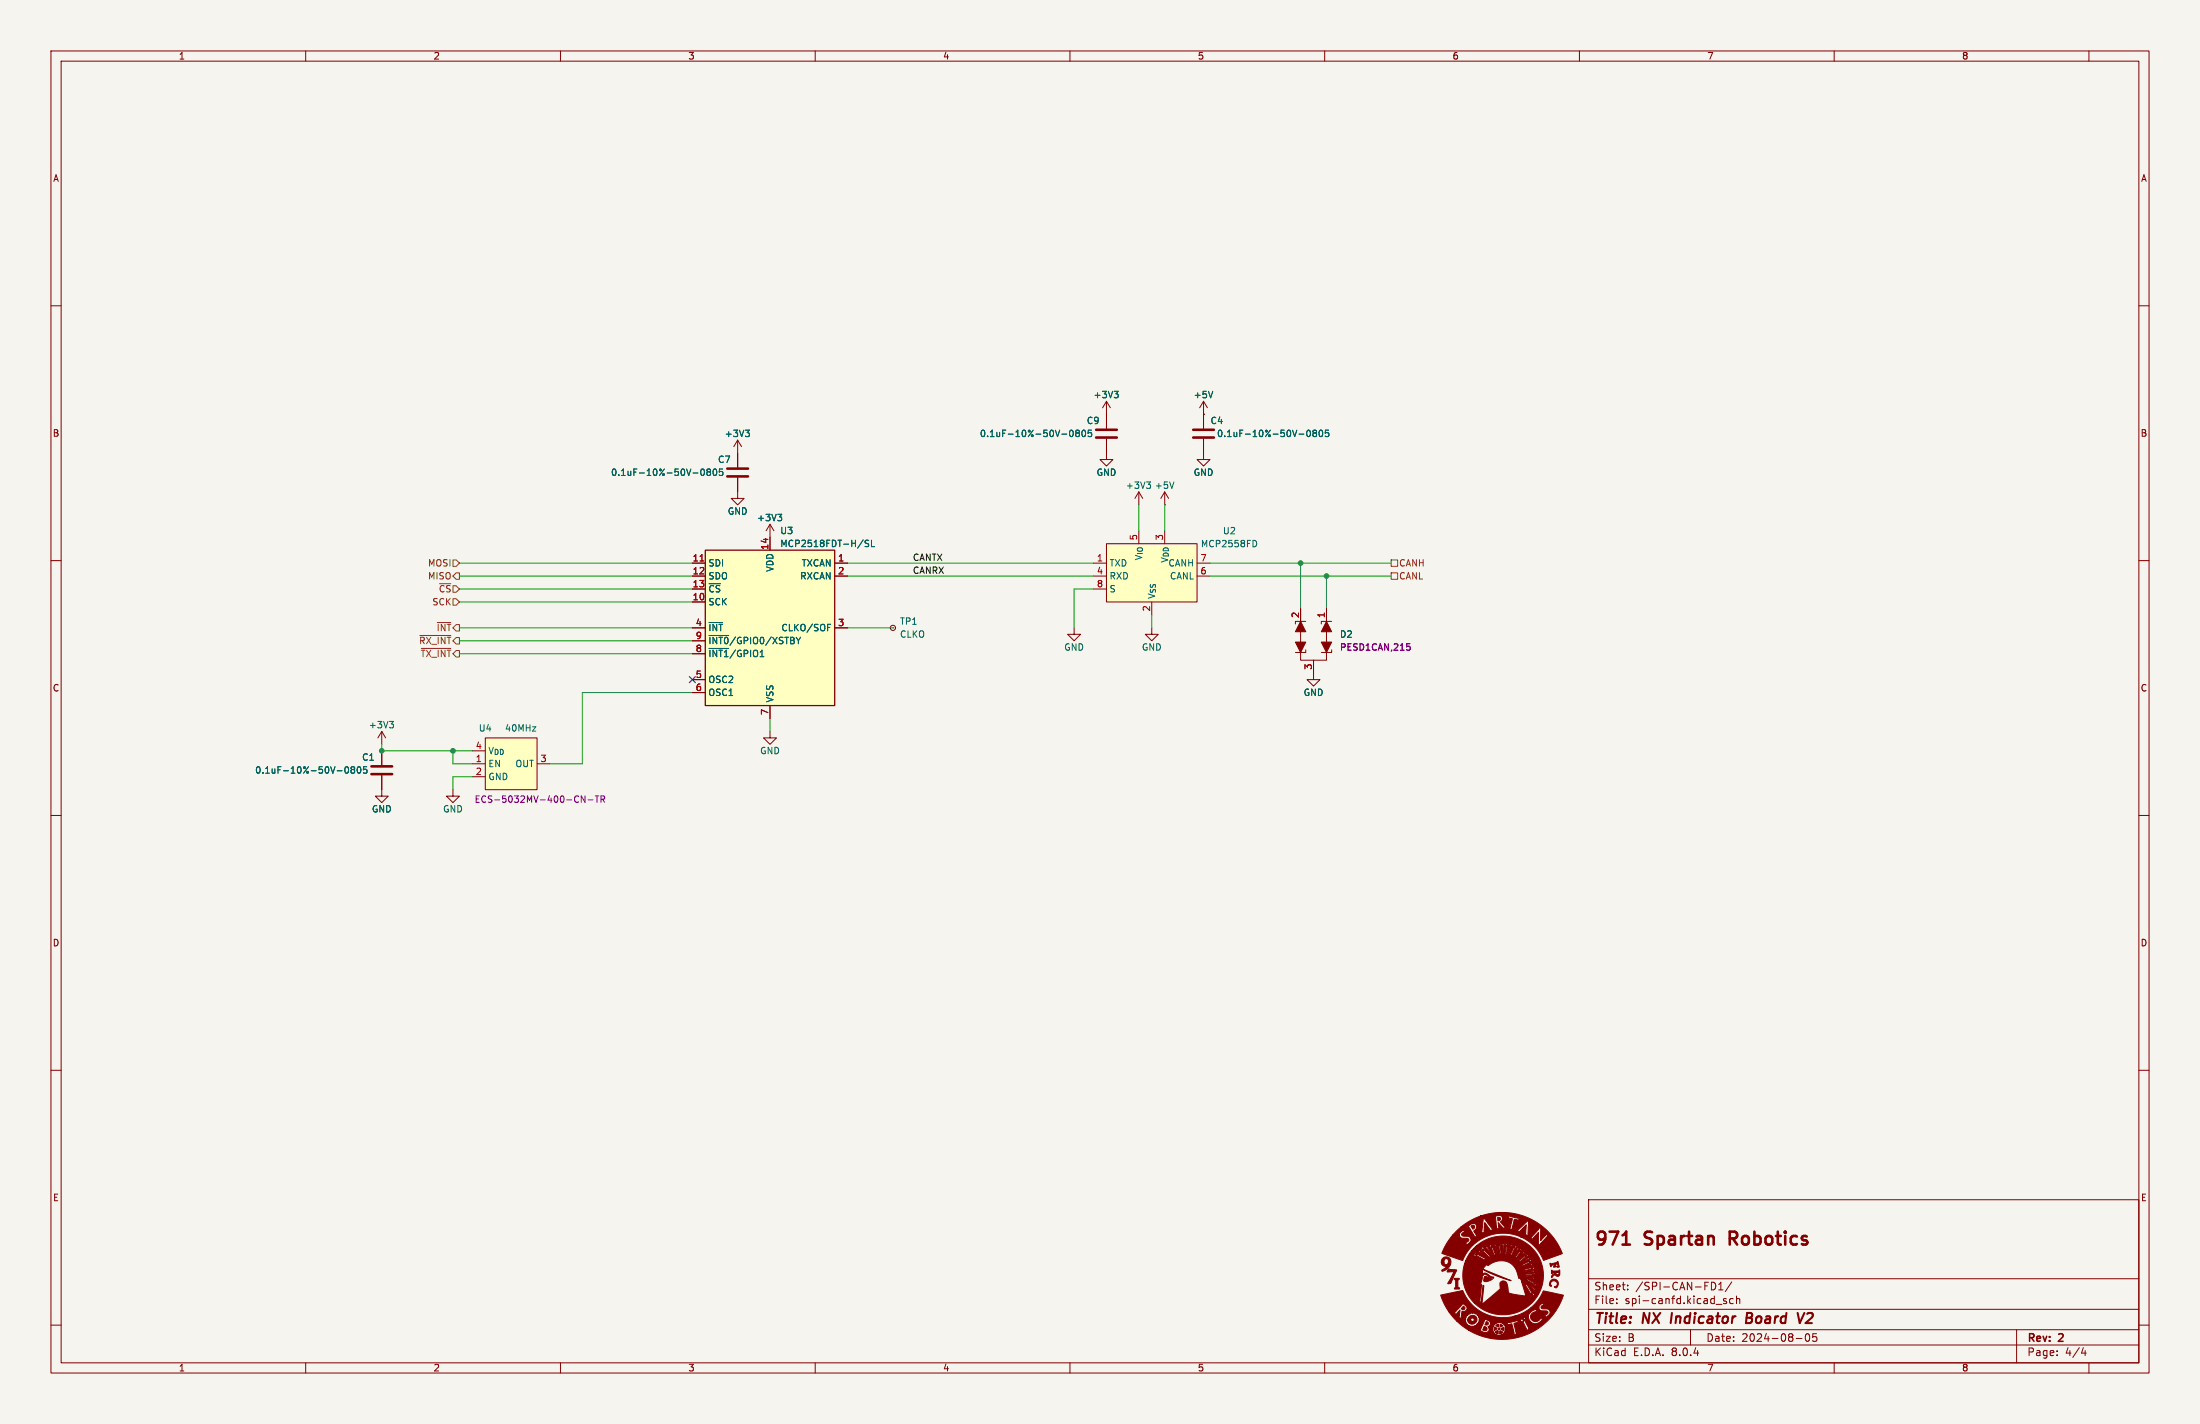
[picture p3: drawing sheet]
<svg xmlns="http://www.w3.org/2000/svg" width="432mm" height="279mm" viewBox="0 0 432 279" stroke-linecap="round" stroke-linejoin="round" font-family="sans-serif">
<path d="M0 0h431.8v279.4h-431.8z" fill="#f5f4ef" stroke="#f5f4ef" stroke-width=".2"/>
<g fill="none" stroke="#840000" stroke-width=".2">
<path d="M10 10h411.8v259.4h-411.8zM12 12h407.8v255.4h-407.8zM60 10v2M110 10v2M160 10v2M210 10v2M260 10v2M310 10v2M360 10v2M410 10v2M10 60h2M419.8 60h2"/>
<path d="M144.8 86.4l-.8 1.2M144.8 86.4v2.5M144.8 86.4l.7 1.2M10 110h2M151.1 102.9l-.7 1.2M151.1 102.9v2.5M151.1 102.9l.8 1.2M419.8 110h2M10 160h2M74.9 154.9v1.3h1.3l-1.3 1.3-1.2-1.3h1.2M151.1 143.5v1.3h1.3l-1.3 1.3-1.2-1.3h1.2M419.8 160h2"/>
<path d="M10 210h2M419.8 210h2M311.8 235.4h108v32h-108zM10 260h2M311.8 256.9h108M311.8 250.9h108M317.3 255.6v.2M317.3 254.9v.1M319.5 252.9v.2M319.5 252.2v.1M335.9 251.6a.76 .76 0 0 1 .9 .7 .76 .76 0 0 1-.9 .8M336.8 255.9h1.2"/>
<path d="M337.3 253.1h.9M337.3 252l.5-.4v1.5M338.8 254.9l-.3-.1-.2 .2v.2l.5 .2v.3h-.5M339.9 251.5l-1.3 1.9M340.2 254.9l-.4-.1-.3 .3 .1 .6h.6M340.8 254.9l.2-.1 .4 .1 .1 .9M340.8 254.3v1.5M419.8 260h2M60 267.4v2M110 267.4v2M160 267.4v2M210 267.4v2"/>
<path d="M260 267.4v2M310 267.4v2M311.8 263.9h108M311.8 260.9h108M331.8 260.9v3M352.5 262.6h1.2M354.5 261.8l.2-.1a.8 .8 0 0 1 .5 .7 .8 .8 0 0 1-.5 .8 1 1 0 0 1-.2-1.4zM356.5 261.7h-.7v.7l.2-.1h.5l.1 .2-.1 .5-.2 .2-.5-.2M360 267.4v2M395.8 260.9v6.5M403.8 265.8v.2M403.8 265.1v.1"/>
<path d="M408.9 264.4l-.4 1.1h1M409.3 265v1M410 267.4v2"/>
</g>
<path d="M328.2 257.6l-.3 2M342.8 258.6h.7M343.5 258.6l.2 .1M343.6 257.6h-.7l-.2 2 .9-.1M343.7 258.5l-.2 .1M354.2 257.6l-1 2M355 257.6l-.3 .2M355.7 258.5l-1.3 1.1h1.2" fill="none" stroke="#840000" stroke-width=".4"/>
<path d="M318.5 244.2h1.4M339.5 243h1M340.5 241.7h-1v2.5" fill="none" stroke="#840000" stroke-width=".51"/>
<g fill="#840000" stroke="#840000" stroke-width=".2">
<path d="M282.8 254.1l4.3-.9a8.5 8.5 0 0 0 10 5.1h2.9l.1 .6 .4 .7h.3a1.43 1.43 0 0 0 1.9-.8l-.2-.3-.4 .5a.98 .98 0 0 1-1.6-.3 .98 .98 0 0 1 1-1.3l.1 .1 .2-.1-.1-.1a.43 .43 0 0 0-.4-.4 .43 .43 0 0 0-.4 .3l-.8 .6-.1 .5h-2.9h.1a8.5 8.5 0 0 0 3.3-1.8h1.5l.3 .6 .9 .1a.42 .42 0 0 1 .6 .2 .42 .42 0 0 1-.5 .5l-.2 .1 .4 .5 .2-.3a.73 .73 0 0 0 .4-1.1l-.4-.3h-1.1a.39 .39 0 0 1 0-.5 .39 .39 0 0 1 .5-.2l-.4-.5-.5 .5-.2 .4h-1.5a13.2 13.2 0 0 0 2.5-3.2l3.8 .8a12.7 12.7 0 0 1-18.6 6.9h2.1l1.4 .5 .3-.1 .3-.7h.6l.1 .1-.1 .1 .2 .3-.1 .1h.1l.1 .3h.1v.2l.1-.1 .1 .2 .1-.1v.2l.1-.1 .3 .2 .1-.1 .3 .1 .1-.1h.1v-.1l.2 .1v-.2l.1 .1v-.2l.2 .1v-.2h.2l-.1-.1 .3-.2-.1-.1 .1-.1v-.3l.1-.1-.1-.1h.1l-.2-.2 .1-.2-.1-.1-.1-.3-.2 .1 .1-.2h-.3l-.1-.2-.1 .1-.1-.2h1.2l.2 .6 .7-.3 .4 1.6a.22 .22 0 0 1 .1 .3 .22 .22 0 0 1-.2 .1l.2 .2 .6-.2 .1-.2a.4 .4 0 0 1-.5-.5l-.1-.7a.41 .41 0 0 1-.1-.6 .41 .41 0 0 1 .6-.1h.2l-.1-.5h.5l.5 .3 .7 1.3a.21 .21 0 0 0 .2 .3 .21 .21 0 0 0 .2-.3l-.3-.8a1.17 1.17 0 0 1-.2-1.3h-.1a.22 .22 0 0 0-.3-.2 .22 .22 0 0 0-.1 .4l-.3 .1v-.4l-.3 .6-.6-.1-.1 .1-1.6 .4h-2.3v.1l-.1-.1v.2l-.4 .1-.1 .3-.1-.1-.2 .7h-.6v-.2l-.3-.2a.69 .69 0 0 0 .5-.8 .69 .69 0 0 0-.7-.6l-.5-.1 .1 .3-.2 .5-.6 1.3-.2-.1-.1 .2h-2.1l-2.2-1.8 1.7 .1 .1 .3-.2 .2h.4v.4l.2-.1 .4 .1v.2l.4-.2 .2 .2 .1-.2 .2-.1 .3 .1a.36 .36 0 0 1 .4-.5l-.1-.2 .4-.3a.28 .28 0 0 1-.2-.2 .28 .28 0 0 1 .2-.3 .28 .28 0 0 1-.3-.2 .28 .28 0 0 1 .2-.3 .31 .31 0 0 1-.4-.1 .31 .31 0 0 1-.1-.4h-.1a.28 .28 0 0 1-.3 .1 .28 .28 0 0 1-.1-.3 .35 .35 0 0 1-.4 .2 .35 .35 0 0 1-.3-.2 .3 .3 0 0 1-.2 .3 .3 .3 0 0 1-.3-.1v.2l-.2 .2h-.3a.31 .31 0 0 1 .1 .4 .31 .31 0 0 1-.4 .1 .3 .3 0 0 1 .3 .3 .3 .3 0 0 1-.3 .3h-1.4l-1.6-1.8h.9l.6 .6v-.3l.7-.7-.2 1.2a.47 .47 0 0 0 .4 .6h.1l-.1-.3 .1-.8a.3 .3 0 0 1 0-.4 .3 .3 0 0 1 .5 0h.1a.71 .71 0 0 0 .4-.8 .71 .71 0 0 0-.5-.6l-.4-.2v.2l-1.4 1.6-1.2-.1a11.3 11.3 0 0 1-1.6-3.3z"/>
<path d="M289.3 244.9l.4-.3h1.8l1.3 1.8 .2-.1 3.6 .1 .8-1.5a.41 .41 0 0 0 .3-.3 .41 .41 0 0 0-.1-.4l-.1 .3h-.2v-.3l-.3 .3v.5l-.6 1.3h-3.4l-1.1-2h.4l.4 .5 .6 1.5h2.8l.8-2-.1-.3a.16 .16 0 0 1 0 .2 .16 .16 0 0 1-.2 0 .16 .16 0 0 1 0-.2l-.7 2.2h-2.4l-.5-1.3 .1-.6-.3-.3h.4l.2 .4 .5 1.8 .2-.1-.4-1.9h.3l.2 .5 .2 1.4 1.2 .1 .3-1.5 .2-.4-.1-.5-.1 .3-.2-.1 .1-.3a.53 .53 0 0 0-.2 .9l-.2 1.5h-.8l-.2-1.6 .2-.5a.77 .77 0 0 1 .3 1v.8a.16 .16 0 0 0 0 .3 .16 .16 0 0 0 .2 0 .16 .16 0 0 0 0-.3l.1-2a.17 .17 0 0 1-.2 .2 .17 .17 0 0 1-.1-.3l-.1 .3h-.2l-.3-.4 .1 .3-.2 .1-.2-.2v.4h-.3l-.2-.4v.3l-.2-.2-.5 .1-.1 .3h-.1l-.1-.3-.2 .3h-.5a.18 .18 0 0 1 0 .3 .18 .18 0 0 1-.2 0 .18 .18 0 0 1-.1-.2v.2h-1.8a7.8 7.8 0 0 1 10.7-.1 7.8 7.8 0 0 1 .7 10.7 8.1 8.1 0 0 1-11.7 .4l1 .1 .3-.3 .4-3.2 .1 .1-.3 3.6 3.2-2.7a.76 .76 0 0 0 .3-1.1 .74 .74 0 0 1 .7-.8 .74 .74 0 0 1 .8 .8v.2a1.8 1.8 0 0 0 .3 1.4l3.3 .6-.7-2.3h.5l1 1.7 .1 .6 .4 .3v-.4h.2l.1 .3a.55 .55 0 0 0 .1-.6 .55 .55 0 0 0-.6-.3l-1-1.7-.8 .1-.1-.5h.6l.4 .2 1.5 1.6h.2l-.2-.2 .1-.1 .2 .1v-.2l-.6-.3-1.3-1.3h-.2l.2 .1-.1 .2-.8-.1-.2-.5h.9l.6 .4a2.36 2.36 0 0 1 1.3 .9l.4-.1-.3-.1 .1-.2 .3 .1-.3-.4h-.5l-1.5-.8-.1 .2h-.9v-.2h-.4l-.1-.2a3.5 3.5 0 0 0-2.2-3 3.5 3.5 0 0 0-3.7 .7l-.4-.2-.7 .9 5.6 2.3-3.2-1.1-2.4-1.2v1a1.03 1.03 0 0 1 1.5 .4l.7 .2v.2l-.6-.1-1.1-.7-.5 .2-.1 .7-.3 1.1 .2 .1-.4 3.5h-1a7.6 7.6 0 0 1-2-7.6l4.6 .1a4 4 0 0 1 5.2 .1 4.8 4.8 0 0 1 1.1 2.4l-.1-.6h.4l.1 .4 .1-.1a.35 .35 0 0 0-.1-.4 .35 .35 0 0 0-.5 0 .43 .43 0 0 1 0-.7h.2l.1 .3h.1a.36 .36 0 0 0-.1-.5 .36 .36 0 0 0-.5 .2l-.2-.3a.25 .25 0 0 1 0-.5 .25 .25 0 0 1 .3 .3h.2l-.2-.5-.6 .2-.1-.1a.31 .31 0 0 1-.3-.3 .31 .31 0 0 1 .3-.3l.2 .2h.2l-.4-.4-.4 .4-.2-.2a.34 .34 0 0 1-.4-.2 .34 .34 0 0 1 .1-.4l.5 .2a.42 .42 0 0 0-.6-.4 .36 .36 0 0 1-.1 .4 .36 .36 0 0 1-.5 0 .3 .3 0 0 1-.3-.2 .3 .3 0 0 1 0-.3h.5l-.7-.2v.5h-.9a.18 .18 0 0 1-.1-.3 .18 .18 0 0 1 .3-.1h.2l-.3-.1a.28 .28 0 0 0-.4 .1 .28 .28 0 0 0 .1 .4l-1 .2-.1-.3 .5-.2h-.3a.25 .25 0 0 0-.3 .2 .25 .25 0 0 0 .1 .3l-.5 .3a.28 .28 0 0 1-.2 .1 .28 .28 0 0 1-.3-.2l.4-.3-.3 .1a.28 .28 0 0 0-.2 .3 .28 .28 0 0 0 .2 .2l-.2 .2h-4.6l.3-.6h3.8a.37 .37 0 0 0 .5 .4l-.3-.4 .5-.3a.23 .23 0 0 1 .4-.1 .23 .23 0 0 1 0 .3l-.3 .2 .3-.1a.3 .3 0 0 0 .3-.2 .3 .3 0 0 0-.2-.3l.6-.2a.29 .29 0 0 1 .4-.1 .29 .29 0 0 1 .1 .3l-.5 .2 .4-.1a.3 .3 0 0 0 .3-.1 .3 .3 0 0 0-.1-.4h1.1v.4h-.5h.7v-.5l1 .3a.3 .3 0 0 1-.1 .3 .3 .3 0 0 1-.4 0h-.1l.6 .2 .2-.5 .5 .2a.29 .29 0 0 1 .3 .3 .29 .29 0 0 1-.2 .3l-.4-.1a.41 .41 0 0 0 .4 .3 .41 .41 0 0 0 .4-.4l.6 .6-.4 .2-.3-.1a.37 .37 0 0 0 .3 .3 .37 .37 0 0 0 .4-.2h.1l.4 .7-.4 .1-.2-.3h-.1l.2 .4a.38 .38 0 0 1 .4-.1 .38 .38 0 0 1 .3 .3v.2a.22 .22 0 0 1 0 .3 .22 .22 0 0 1-.3-.1l-.2-.2a.35 .35 0 0 0 .1 .4 .35 .35 0 0 0 .5-.1l.2 .8h-.5v-.4v.5l.8-.1v.1l1.9 .5 .3-.1a.17 .17 0 0 1-.3-.1 .17 .17 0 0 1 .2-.2l-2.3-.2-.1-.5h.3v.2h1.3l.5 .2 .3-.1-.2-.2 .1-.1 .2 .1-.3-.3-.5 .2h-1.7l-.1-.4h.3l.1 .2 2.1-.2-.2-.2 .3-.1-.3-.2-.5 .2-1.8 .3-.1-.5h.3v.2l1.6-.3a.43 .43 0 0 0 .4 .1 .43 .43 0 0 0 .3-.4 .18 .18 0 0 1-.2 .1 .18 .18 0 0 1-.2-.1l.3-.2-.5-.1-.4 .3-1.1 .3a.48 .48 0 0 1-.7-.3h.3l.1 .2 1.5-.6a.4 .4 0 0 0 .6-.3l-.2 .1-.1-.1 .1-.2h-.1l-1.9 .9h-.3l-.3-.5h.3l.2 .2 1.2-.6h.6l.3-.3h-.4v-.2h.3a.54 .54 0 0 0-.8 .3l-1.4 .6h-.3l-.2-.4h.3l.1 .2 1.8-1.1a.16 .16 0 0 1-.2-.1 .16 .16 0 0 1 .2-.2h-.3l-1.6 1.2h-.3l-.4-.4h.4l.1 .2 1.3-1a.44 .44 0 0 0 .4-.1 .44 .44 0 0 0 .1-.5l-.2 .3-.1-.1 .1-.3-.4 .2-.2 .4-1.1 .9h-.4l-.4-.3 .6 .1 1.5-1.4v-.3l-.2 .2v-.3l-.1 .1-1.4 1.6h-.4l-.5-.3h.5l.2 .1 .8-1.1 .5-.2 .1-.4-.3 .1-.1-.1 .2-.2a.52 .52 0 0 0-.5 .6l-.9 1.2h-.5l-.7-.3 1 .1 1.1-1.8a.16 .16 0 0 1-.3 0 .16 .16 0 0 1 .2-.2l-.3 .1-.1 .5-.8 1.3h-.8a5.8 5.8 0 0 0-4.6 .9h-3.8l.7-1.4h.7l.3 .4a1.47 1.47 0 0 1 1.3 .5l.6 .3 .4-.2-.4-.2a2.27 2.27 0 0 1-1.4-1l-.6-.1 .2 .3-.2 .1-.2-.2-.7 .1 .4-.6h1.1l1.9 1.5 .2-.1-1.7-1.6h-.3l.2 .1v.2l-1.4-.1 .4-.4h1.3l.2 .4 .5 .2 1.1 1.1 .3-.2-1.2-1.2a.55 .55 0 0 0-.2-.5 .55 .55 0 0 0-.6-.1 .22 .22 0 0 1 .3 .1 .22 .22 0 0 1-.1 .3l-.3-.2z"/>
<path d="M285.4 250.8h.1a.79 .79 0 0 1 .9 .2 .61 .61 0 0 0-.3 .8v.2a.51 .51 0 0 0 .4 .8l-.1 .1h-.7a.2 .2 0 0 1-.2-.1 .2 .2 0 0 1 .2-.3v-.8a.45 .45 0 0 0-.3-.7z"/>
<path d="M304.4 251.3a.87 .87 0 0 1 1.3 .1 .87 .87 0 0 1-.4 1.3l-.2-.2a.66 .66 0 0 0 .5-.9 .66 .66 0 0 0-1-.2 .66 .66 0 0 0-.1 1l-.4-.3z"/>
<path d="M284.3 249l1.2 .1a.25 .25 0 0 1 .4 .1 .25 .25 0 0 1-.1 .3l-.8 1.7a.65 .65 0 0 1-.8 .7l1.2-2.4-1 .1a.25 .25 0 0 1-.4-.1 .25 .25 0 0 1 .2-.4z"/>
<path d="M304.5 249.3l1.2 .1 .4-.2a.93 .93 0 0 1-.4 1.2h-.2a.36 .36 0 0 0-.3-.3 .36 .36 0 0 0-.3 .2l-.3 .4a.77 .77 0 0 1 .6-1h-.4l-.2 .2-.1-.2h.9a.32 .32 0 0 0 .2 .4 .32 .32 0 0 0 .3-.4h-1.4z"/>
<path d="M283.1 246.9a1.01 1.01 0 0 1 1.4 0 1.01 1.01 0 0 1 .1 1.4 1.54 1.54 0 0 1-1.6 1.1v-.2l1-.7a.86 .86 0 0 1-1.1-.8h.5a.46 .46 0 0 0 .6 .4 .46 .46 0 0 0 .3-.6 .45 .45 0 0 0-.5-.5 .45 .45 0 0 0-.4 .6v.1h-.5z"/>
<path d="M304.2 247.9h.5a1.07 1.07 0 0 0 1-.4l.3 .8a.23 .23 0 0 1 0 .3 .23 .23 0 0 1-.3 0v-.1a.31 .31 0 0 0 0-.5 .31 .31 0 0 0-.5 .1l.3 .4-.5 .1-.1-.1a.19 .19 0 0 0 .1-.3 .19 .19 0 0 0-.3 0l-.3 .3z"/>
<path d="M285.8 241.6l.9-.8h1.2a.81 .81 0 0 1 .8 .7l.4 .6a.52 .52 0 0 1 .1 .7l.9-.4-.1-.1-.2 .1-.4-.6h1.3v.1l.8-.2-.2-.1v-.8h.2a.16 .16 0 0 0 .2 .1 .16 .16 0 0 0 .1-.3 .16 .16 0 0 0-.3 0v.2h-.2l.1-.9 .7 .9a.39 .39 0 0 1 .2 .7h5.4l.8 .2a.52 .52 0 0 1 .3-.7h.3v.2a.16 .16 0 0 0 .2 0 .16 .16 0 0 0 0-.2 .16 .16 0 0 0-.2 0h-.3l.8-.7-.1 1.7-.3 .1 .8 .4-.1-.4 .1-1.7a.7 .7 0 0 0-.2-.9l-2.1 2h-5.4l.6-.2h4h-4l.2-.1v-.1h-.3l-1.4-1.9a.21 .21 0 0 0-.3-.2 .21 .21 0 0 0 0 .4l-.3 2.3-1.4 .1a.22 .22 0 0 1-.1-.3 .22 .22 0 0 1 .2-.2l.3-.3v-.4a.71 .71 0 0 0-.6-.6 .71 .71 0 0 0-.7 .4l-.6 .4h-1.2l.4-.3a12.6 12.6 0 0 1 3.5-1.9h2.7v.2h.2l.2 2.1-.2 .2 .9-.1-.2-.1-.2-1 .8 .8a.37 .37 0 0 0 .6 .2l.2-.1-.3-.1-.8-.9 .4-.5v-.3l1.8 .1a.93 .93 0 0 1-.1 1l-.1 .5a.24 .24 0 0 1-.1 .3 .24 .24 0 0 1-.3 0l.3 .2a.45 .45 0 0 0 .6 0 .27 .27 0 0 1-.2-.2 .27 .27 0 0 1 .1-.3l.3-1.4 .7 .2-.1 .1a.39 .39 0 0 0 .4-.5h-.2l-1.6-.3a.16 .16 0 0 0-.2-.2 .16 .16 0 0 0-.1 .2l-.1 .3h-1.1a.9 .9 0 0 0-1.3-.4h-3a12.7 12.7 0 0 1 16 7.4l-3.7 1.3a8.4 8.4 0 0 0-4.5-4.6h1.9l.7 .5-.1-.2 1.1-1.2-.1 2.5h.2l1.4-1.5a.2 .2 0 0 1 .2-.2 .2 .2 0 0 1 .2 .1h.1l-.6-.7-.2 .1 .2 .3-1 1v-2.1a.47 .47 0 0 0-.6-.5l.2 .4-1.4 1.5-.2-.1-.1 .1h-1.9a8.7 8.7 0 0 0-11.4 4.6l-4-1.4a12.3 12.3 0 0 1 2.2-3.6h1.2l.4 .6 .8 .1a.42 .42 0 0 1 .7 .3 .42 .42 0 0 1-.7 .4l.3 .6 .3-.3a.85 .85 0 0 0 .5-1l-.4-.4h-.4a.76 .76 0 0 1-1-.4 .44 .44 0 0 1 .6-.4l-.4-.5-.6 .6-.1 .4h-1.2z"/>
<path d="M293.5 261.3l.4-.3 .2 .1v.3a.22 .22 0 0 1-.1 .3 .22 .22 0 0 1-.3-.1z"/>
<path d="M294.4 261.2l.1-.1 .5 .3a.47 .47 0 0 1-.7 .2z"/>
<path d="M294.7 260.6l.5-.2a.37 .37 0 0 1-.2 .7l-.3-.3z"/>
<path d="M293.4 260.3l.1 .1a.34 .34 0 0 1 .2 .4 .34 .34 0 0 1-.4 .2z"/>
<path d="M294.4 259.8l.6 .3-.2 .1a.25 .25 0 0 1-.3 .1 .25 .25 0 0 1-.1-.3z"/>
<path d="M293.6 260.1l.5-.3v.5h-.1z"/>
<path d="M291.3 260.2l.5 .3a.41 .41 0 0 1-.1 .6 .41 .41 0 0 1-.6-.1z"/>
<path d="M291.7 259.3a.37 .37 0 0 1 .4 .5 .37 .37 0 0 1-.6 .1z"/>
<path d="M299 259l.3-.1v.2l-.3 .1 .2-.3-.2 .3z"/>
<path d="M288.3 258.4a.9 .9 0 0 1 1.3-.1 .9 .9 0 0 1 .1 1.3 .9 .9 0 0 1-1.3 0l-.3-.6h.5l.4 .3 .3-.1v-.4a.37 .37 0 0 0-.4-.2 .37 .37 0 0 0-.3 .4h-.5z"/>
<path d="M287.2 256.3l.3 .3v.2a.4 .4 0 0 1-.7 0z"/>
<path d="M291.4 250.5h.3l1.2 .5-.1 .1a1.82 1.82 0 0 1-1.5 .3l-.1-.1z"/>
<path d="M300.5 253.9h.2v.2h-.2v-.2l.2 .1z"/>
<path d="M301.1 251.7h.2v.2h-.2l.2-.1z"/>
<path d="M300.8 250.1h.2v.1h-.2h.2z"/>
<path d="M300.7 248.7l.1-.1 .1 .2-.2 .1 .2-.2-.2 .1 .1-.1-.2 .1 .2-.2z"/>
<path d="M300.2 247.5h.2v.2h-.2l.2-.1h-.2h.2z"/>
<path d="M299.4 246.3h.2l-.1 .2h-.1l.2-.2-.2 .1 .1-.1-.1 .1z"/>
<path d="M289.7 246l.2 .2-.2-.2 .2 .2-.2-.2h.1a.15 .15 0 0 1 .2 .1 .15 .15 0 0 1-.2 .2 .15 .15 0 0 1-.1-.2l.1 .1z"/>
<path d="M298.3 245.5l.2-.1 .1 .2h-.2l.1-.1-.1 .1 .1-.1z"/>
<path d="M290.9 245.1l.3 .1-.1 .2-.2-.1 .2 .1-.2-.2 .2 .1-.2-.1 .2 .1z"/>
<path d="M297.1 244.6h.2v.2h-.2l.2-.1-.1-.1-.1 .2z"/>
<path d="M292.8 244.5h.1v.2h-.1l.1-.1-.1-.1-.1 .2z"/>
<path d="M295.8 244.3h.1v.2h-.1l.1-.2-.1 .2 .1-.2-.2 .1z"/>
<path d="M294.1 244.2l.2 .2-.2-.2 .2 .2-.1-.2h.1l.1 .2h-.2z"/>
<path d="M288.7 240.6a.37 .37 0 0 1 .7 0 .37 .37 0 0 1-.4 .5z"/>
<path d="M293.9 238.9a.36 .36 0 0 1 .6 .2 .36 .36 0 0 1-.4 .4z"/>
<circle cx="294.2" cy="260.7" r=".2"/>
<circle cx="299.5" cy="252" r=".1"/>
<circle cx="299.5" cy="251" r=".08"/>
</g>
<path d="M146.3 84.4h.8l-.4 .5M146.8 84.9l.3 .2v.3l-.3 .3M152.6 100.9h.8l-.4 .5M153.2 101.4l.2 .2v.3l-.2 .3" fill="none" stroke="#006464" stroke-width=".2"/>
<path d="M138.4 108h25.4v30.4h-25.4z" fill="#ffffc2"/>
<path d="M138.4 108h25.4v30.4h-25.4z" fill="none" stroke="#840000" stroke-width=".25"/>
<g fill="none" stroke="#840000" stroke-width=".2">
<path d="M217.2 78.7v5.4M217.2 78.7l-.8 1.3M217.2 78.7l.7 1.3M236.2 78.7l-.7 1.3M236.2 78.7v5.4M236.2 78.7l.8 1.3M144.8 93.7v4.1h1.2l-1.2 1.3-1.3-1.3h1.3M144.8 88.9v2.8M217.2 86.1v4.1h1.2l-1.2 1.2-1.3-1.2h1.3M223.5 96.5l-.7 1.3M223.5 96.5v2.6M223.5 96.5l.8 1.3"/>
<path d="M228.6 99.1h.1M228.6 96.5l-.8 1.3M228.6 96.5v2.6M228.6 96.5l.8 1.3M236.2 86.1v4.1h1.3l-1.3 1.2-1.3-1.2h1.3M236.2 81.3h.1M135.9 110.5h2.5M135.9 118.1h2.5M135.9 113h2.5M135.9 115.6h2.5M151.1 105.4v2.6M163.8 110.5h2.6"/>
<path d="M163.8 113h2.6M255.3 119.4v8.6M260.3 119.4v8.6M135.9 123.2h2.5M135.9 133.4h2.5M135.9 135.9h2.5M135.9 128.3h2.5M135.9 125.7h2.5M151.1 138.4v2.6M163.8 123.2h2.6M255.3 127.6v1.9h5v-1.9M256.3 121.9h-2v.5"/>
<path d="M256.3 127.5v.5h-2M257.8 129.5v3.9h1.3l-1.3 1.2-1.3-1.2h1.3M261.4 121.9h-2.1v.5M261.4 127.5v.5h-2.1M74.9 143.5v2.6M74.9 147.3v2.8M74.9 152.1v2.8M74.9 143.5l-.7 1.3M74.9 143.5l.8 1.3M88.9 154.9v1.3h1.3l-1.3 1.3-1.3-1.3h1.3"/>
</g>
<path d="M137.4 110.1h.7" fill="none" stroke="#a90000" stroke-width=".2"/>
<g fill="none" stroke="#006464" stroke-width=".2">
<path d="M218.7 76.8h.8l-.5 .5M219.2 77.3l.3 .2v.3l-.3 .2M238 76.8l-.4 1.2M137.7 92.1l.1-.1a.68 .68 0 0 1 .5 .7 .68 .68 0 0 1-.5 .6l-.3-.5zM139 92.6l-.3-.3 .3-.3h.2l.3 .3-.3 .3M139 92.6l-.3 .2 .1 .4 .2 .1 .3-.1 .2-.2v-.2l-.3-.2M139 92.6h.2M140.1 92.1l.2-.1a.68 .68 0 0 1 .4 .7 .68 .68 0 0 1-.4 .6l-.3-.5zM141.8 92h-.6v.6l.1-.1 .5 .1 .1 .1-.1 .5-.2 .1-.4-.1M210 84.5l.2-.1a.68 .68 0 0 1 .5 .6 .68 .68 0 0 1-.5 .7l-.3-.5zM211.4 84.9l-.3-.2 .3-.3h.2l.3 .2-.3 .3M211.4 84.9l-.3 .3 .1 .3 .2 .2 .3-.1 .2-.2v-.2l-.3-.3"/>
<path d="M211.4 84.9h.2M212.5 84.5l.1-.1a.68 .68 0 0 1 .5 .6 .68 .68 0 0 1-.5 .7l-.3-.5zM214.2 84.4h-.6v.6l.1-.1h.5l.1 .2-.1 .4-.2 .2-.4-.2M225 94.6h.8l-.4 .4M225.6 95l.2 .3v.3l-.2 .2M230.4 94.6l-.4 1.2M256.6 84.5l.2-.1a.68 .68 0 0 1 .4 .6 .68 .68 0 0 1-.4 .7l-.3-.5zM257.9 84.9l-.2-.2 .2-.3 .4 .1 .1 .1-.2 .3M257.9 84.9l-.2 .3v.3l.2 .2 .4-.1 .1-.2v-.2l-.2-.3M257.9 84.9h.3M259 84.5l.2-.1a.68 .68 0 0 1 .4 .6 .68 .68 0 0 1-.4 .7l-.3-.5zM260.8 84.4h-.6l-.1 .6 .2-.1h.4l.1 .2v.4l-.2 .2-.5-.2"/>
<path d="M170.5 106.1l-.5-.1-.2 .1v.4l.6 .2 .1 .3-.2 .3-.5-.1M171 106v1.3h.7M139.2 122.1h2.6M139.2 127.2h3.8M139.2 124.7h3.8M162.4 123.1h.5M162.4 122.5h.6M67.9 150.5l.1-.1a.68 .68 0 0 1 .4 .7 .68 .68 0 0 1-.4 .6 .84 .84 0 0 1-.1-1.2zM69.1 151l-.2-.3 .2-.3h.3l.2 .3-.2 .3M69.1 151l-.2 .2 .1 .4 .1 .1 .4-.1 .1-.1v-.3l-.2-.2M69.1 151h.3M70.2 150.6l.2-.2a.68 .68 0 0 1 .4 .7 .68 .68 0 0 1-.4 .6l-.3-.5z"/>
<path d="M72 150.4h-.6l-.1 .6 .2-.1 .4 .1 .1 .2v.4l-.2 .1-.5-.1M76.4 141.5h.8l-.4 .5M77 142l.2 .3v.3l-.2 .2"/>
</g>
<path d="M142.7 93.5h4.1M142.7 91.9h4.1M215.1 85.9h4.1M215.1 84.3h4.1M234.2 85.9h4.1M234.2 84.3h4.1M72.9 151.9h4.1M72.9 150.4h4.1" fill="none" stroke="#840000" stroke-width=".51"/>
<g fill="#840000" stroke="#840000" stroke-width=".2">
<path d="M255.3 121.9l1 2.1h-2z"/>
<path d="M260.3 121.9l1.1 2.1h-2.1z"/>
<path d="M254.3 126h2l-1 2z"/>
<path d="M259.3 126h2.1l-1.1 2z"/>
</g>
<path d="M276.1 126.3h.6M276.2 126.8h.3l.3 .2-.1 .5-.5 .1" fill="none" stroke="#840084" stroke-width=".2"/>
<path d="M217.2 106.7h17.7v11.4h-17.7z" fill="#ffffc2"/>
<g fill="none" stroke="#840000" stroke-width=".2">
<path d="M214.6 110.5h2.6M214.6 113h2.6M214.6 115.6h2.6M217.2 106.7h17.7v11.4h-17.7zM223.5 104.1v2.6M226.1 118.1v2.6M234.9 110.5h2.6M234.9 113h2.6M175.3 123.2h.1M226.1 123.2v1.3h1.2l-1.2 1.2-1.3-1.2h1.3"/>
<circle cx="175.3" cy="123.2" r=".51"/>
</g>
<path d="M246.2 106a.68 .68 0 0 1 .5 .7 .68 .68 0 0 1-.5 .6" fill="none" stroke="#006464" stroke-width=".2"/>
<path d="M95.2 144.8h10.2v10.1h-10.2z" fill="#ffffc2"/>
<g fill="none" stroke="#840000" stroke-width=".2">
<path d="M144.8 88.9v2.8M144.8 93.7v2.8M217.2 81.3v2.8M217.2 86.1v2.8M236.2 81.3h.1M236.2 81.3v2.8M236.2 86.1v2.8M135.9 110.5h2.5M135.9 118.1h2.5M135.9 113h2.5M135.9 115.6h2.5M151.1 105.4v2.6"/>
<path d="M163.8 110.5h2.6M163.8 113h2.6M255.3 119.4v2.5M260.3 119.4v2.5M135.9 123.2h2.5M135.9 133.4h2.5M135.9 135.9h2.5M135.9 128.3h2.5M135.9 125.7h2.5M151.1 138.4v2.6M163.8 123.2h2.6M210.8 123.2v1.3h1.3l-1.3 1.2-1.3-1.2h1.3"/>
<path d="M257.8 129.5v2.6M74.9 147.3v2.8M74.9 152.1v2.8M92.7 149.9h2.5M92.7 147.3h2.5M92.7 152.4h2.5M95.2 144.8h10.2v10.1h-10.2zM105.4 149.9h2.5"/>
</g>
<path d="M276.1 126.3h.6M276.2 126.8h.3l.3 .2-.1 .5-.5 .1M114.8 156.2v1.2l-.7-1.2v1.2M115.4 156.9h1M116.8 156.2h.7M117.2 156.2v1.2M118 156.8h.6v-.5l-.6-.1v1.2M118.3 156.8l.4 .6" fill="none" stroke="#840084" stroke-width=".2"/>
<path d="M88.9 117.5h.6l.7 .6-.7 .6h-.6zM88.9 109.9h.6l.7 .6-.7 .6h-.6zM89.5 112.4h.7v1.3h-.7l-.6-.7zM273 112.4h1.3v1.3h-1.3zM273 109.9h1.3v1.2h-1.3zM82.4 124.7h6.1M82.7 127.2h5.8M85.8 122.1h2.7" fill="none" stroke="#725600" stroke-width=".2"/>
<g fill="none" stroke="#009600" stroke-width=".2">
<path d="M223.5 99.1v5M228.6 99.1v5M90.2 110.5h45.7M90.2 113h45.7M90.2 115.6h45.7M90.2 118.1h45.7M166.4 110.5h48.2M166.4 113h48.2M214.6 115.6h-3.8v7.6M237.5 110.5h35.5M237.5 113h35.5M255.3 110.5v8.9"/>
<path d="M260.3 113v6.4M90.2 128.3h45.7M90.2 125.7h45.7M90.2 123.2h45.7M135.9 135.9h-21.6v14h-6.4M166.4 123.2h8.9M226.1 120.7v2.5M74.9 146.1v1.2h17.8M88.9 147.3v2.6h3.8M92.7 152.4h-3.8v2.5M151.1 141v2.5"/>
</g>
<path d="M135.3 132.7l1.2 1.3M136.5 132.7l-1.2 1.3" fill="none" stroke="#000084" stroke-width=".2"/>
<g fill="none" stroke="#006464" stroke-width=".2">
<path d="M218.7 76.8h.8l-.5 .5M219.2 77.3l.3 .2v.3l-.3 .2M238 76.8l-.4 1.2M137.7 92.1l.1-.1a.68 .68 0 0 1 .5 .7 .68 .68 0 0 1-.5 .6l-.3-.5zM139 92.6l-.3-.3 .3-.3h.2l.3 .3-.3 .3M139 92.6l-.3 .2 .1 .4 .2 .1 .3-.1 .2-.2v-.2l-.3-.2M139 92.6h.2M140.1 92.1l.2-.1a.68 .68 0 0 1 .4 .7 .68 .68 0 0 1-.4 .6l-.3-.5zM141.8 92h-.6v.6l.1-.1 .5 .1 .1 .1-.1 .5-.2 .1-.4-.1M146.3 84.4h.8l-.4 .5M146.8 84.9l.3 .2v.3l-.3 .3M210 84.5l.2-.1a.68 .68 0 0 1 .5 .6 .68 .68 0 0 1-.5 .7l-.3-.5z"/>
<path d="M211.4 84.9l-.3-.2 .3-.3h.2l.3 .2-.3 .3M211.4 84.9l-.3 .3 .1 .3 .2 .2 .3-.1 .2-.2v-.2l-.3-.3M211.4 84.9h.2M212.5 84.5l.1-.1a.68 .68 0 0 1 .5 .6 .68 .68 0 0 1-.5 .7l-.3-.5zM214.2 84.4h-.6v.6l.1-.1h.5l.1 .2-.1 .4-.2 .2-.4-.2M256.6 84.5l.2-.1a.68 .68 0 0 1 .4 .6 .68 .68 0 0 1-.4 .7l-.3-.5zM257.9 84.9l-.2-.2 .2-.3 .4 .1 .1 .1-.2 .3M257.9 84.9l-.2 .3v.3l.2 .2 .4-.1 .1-.2v-.2l-.2-.3M257.9 84.9h.3M259 84.5l.2-.1a.68 .68 0 0 1 .4 .6 .68 .68 0 0 1-.4 .7l-.3-.5zM260.8 84.4h-.6l-.1 .6 .2-.1h.4l.1 .2v.4l-.2 .2-.5-.2M152.6 100.9h.8l-.4 .5"/>
<path d="M153.2 101.4l.2 .2v.3l-.2 .3M170.5 106.1l-.5-.1-.2 .1v.4l.6 .2 .1 .3-.2 .3-.5-.1M171 106v1.3h.7M139.2 122.1h2.6M139.2 127.2h3.8M139.2 124.7h3.8M162.4 123.1h.5M162.4 122.5h.6M67.9 150.5l.1-.1a.68 .68 0 0 1 .4 .7 .68 .68 0 0 1-.4 .6 .84 .84 0 0 1-.1-1.2zM69.1 151l-.2-.3 .2-.3h.3l.2 .3-.2 .3M69.1 151l-.2 .2 .1 .4 .1 .1 .4-.1 .1-.1v-.3l-.2-.2M69.1 151h.3"/>
<path d="M70.2 150.6l.2-.2a.68 .68 0 0 1 .4 .7 .68 .68 0 0 1-.4 .6l-.3-.5zM72 150.4h-.6l-.1 .6 .2-.1 .4 .1 .1 .2v.4l-.2 .1-.5-.1"/>
</g>
<path d="M137.4 110.1h.7" fill="none" stroke="#a90000" stroke-width=".2"/>
<g fill="#009600" stroke="#009600" stroke-width=".2">
<circle cx="88.9" cy="147.3" r=".46"/>
<circle cx="74.9" cy="147.3" r=".46"/>
<circle cx="255.3" cy="110.5" r=".46"/>
<circle cx="260.3" cy="113" r=".46"/>
</g>
<g font-size="3.5" fill="#840000">
<text x="312.8" y="245.1">971</text>
<text x="323" y="245.1">Spartan</text>
<text x="340.6" y="245.1">Robotics</text>
</g>
<g font-size="2.8" fill="#840000">
<text x="312.8" y="260.3">Title:</text>
<text x="322.5" y="260.3">NX</text>
<text x="328.8" y="260.3">Indicator</text>
<text x="344.3" y="260.3">Board</text>
<text x="355.3" y="260.3">V2</text>
</g>
<g font-size="2.1" fill="#840000">
<text x="312.8" y="256.1">File:</text>
<text x="312.8" y="253.4">Sheet:</text>
<text x="318.9" y="256.1">spi-canfd.kicad_sch</text>
<text x="321" y="253.4">/SPI-CAN-FD1/</text>
<text x="312.8" y="263.5">Size:</text>
<text x="319.5" y="263.5">B</text>
<text x="334.8" y="263.5">Date:</text>
<text x="341.8" y="263.5">2024-08-05</text>
<text x="397.8" y="263.7">Rev:</text>
<text x="404.2" y="263.7">2</text>
<text x="312.8" y="266.3">KiCad</text>
<text x="320.5" y="266.3">E.D.A.</text>
<text x="328.1" y="266.3">8.0.4</text>
<text x="397.8" y="266.3">Page:</text>
<text x="405.3" y="266.3">4/4</text>
</g>
<g font-size="1.8" fill="#840000">
<text x="35" y="11.9">1</text>
<text x="85" y="11.9">2</text>
<text x="135" y="11.9">3</text>
<text x="185" y="11.9">4</text>
<text x="235" y="11.9">5</text>
<text x="285" y="11.9">6</text>
<text x="335" y="11.9">7</text>
<text x="385" y="11.9">8</text>
<text x="10.3" y="35.9">A</text>
<text x="420.1" y="35.9">A</text>
<text x="10.3" y="85.9">B</text>
<text x="420.1" y="85.9">B</text>
<text x="10.3" y="135.9">C</text>
<text x="420.1" y="135.9">C</text>
<text x="10.3" y="185.9">D</text>
<text x="420.1" y="185.9">D</text>
<text x="10.3" y="235.9">E</text>
<text x="420.1" y="235.9">E</text>
<text x="35" y="269.3">1</text>
<text x="85" y="269.3">2</text>
<text x="135" y="269.3">3</text>
<text x="185" y="269.3">4</text>
<text x="235" y="269.3">5</text>
<text x="285" y="269.3">6</text>
<text x="335" y="269.3">7</text>
<text x="385" y="269.3">8</text>
</g>
<g font-size="1.8" fill="#006464">
<text x="213.2" y="83.4">C9</text>
<text x="214.5" y="78.3">+3V3</text>
<text x="234.2" y="78.3">+5V</text>
<text x="237.5" y="83.4">C4</text>
<text x="142.1" y="86">+3V3</text>
<text x="192.2" y="86">0.1uF-10%-50V-0805</text>
<text x="238.8" y="86">0.1uF-10%-50V-0805</text>
<text x="119.8" y="93.6">0.1uF-10%-50V-0805</text>
<text x="140.8" y="91">C7</text>
<text x="215.1" y="93.6">GND</text>
<text x="234.2" y="93.6">GND</text>
<text x="142.7" y="101.2">GND</text>
<text x="220.9" y="96.1">+3V3</text>
<text x="226.6" y="96.1">+5V</text>
<text x="148.5" y="102.5">+3V3</text>
<text x="153" y="105">U3</text>
<text x="153" y="107.5">MCP2518FDT-H/SL</text>
<text x="235.6" y="107.6">MCP2558FD</text>
<text x="239.9" y="105">U2</text>
<text x="138.9" y="111.4">SDI</text>
<text x="138.9" y="113.9">SDO</text>
<text x="152" y="112.3" transform="rotate(-90 152 112.3)">VDD</text>
<text x="157" y="113.9">RXCAN</text>
<text x="157.3" y="111.4">TXCAN</text>
<text x="217.7" y="111.4">TXD</text>
<text x="217.7" y="113.9">RXD</text>
<text x="224.4" y="110.1" transform="rotate(-90 224.4 110.1)">V_{IO}</text>
<text x="229.2" y="111.4">CANH</text>
<text x="229.5" y="110.6" transform="rotate(-90 229.5 110.6)">V_{DD}</text>
<text x="229.5" y="113.9">CANL</text>
<text x="138.9" y="119">SCK</text>
<text x="138.9" y="116.4">~{CS}</text>
<text x="217.7" y="116.4">S</text>
<text x="226.9" y="117.6" transform="rotate(-90 226.9 117.6)">V_{SS}</text>
<text x="138.9" y="124.1">~{INT}</text>
<text x="153.3" y="124.1">CLKO/SOF</text>
<text x="176.5" y="122.8">TP1</text>
<text x="176.5" y="125.3">CLKO</text>
<text x="262.9" y="125.3">D2</text>
<text x="138.9" y="129.1">~{INT1}/GPIO1</text>
<text x="138.9" y="126.6">~{INT0}/GPIO0/XSTBY</text>
<text x="208.8" y="127.9">GND</text>
<text x="224" y="127.9">GND</text>
<text x="138.9" y="134.2">OSC2</text>
<text x="138.9" y="136.8">OSC1</text>
<text x="152" y="137.9" transform="rotate(-90 152 137.9)">VSS</text>
<text x="255.8" y="136.8">GND</text>
<text x="72.3" y="143.1">+3V3</text>
<text x="93.9" y="143.7">U4</text>
<text x="99" y="143.7">40MHz</text>
<text x="71" y="149.5">C1</text>
<text x="95.8" y="148.2">V_{DD}</text>
<text x="149.1" y="148.2">GND</text>
<text x="50" y="152">0.1uF-10%-50V-0805</text>
<text x="95.8" y="150.7">EN</text>
<text x="95.8" y="153.3">GND</text>
<text x="101.1" y="150.7">OUT</text>
<text x="72.9" y="159.6">GND</text>
<text x="86.9" y="159.6">GND</text>
</g>
<g font-size="1.8" fill="#a90000">
<text x="150.9" y="108" transform="rotate(-90 150.9 108)">14</text>
<text x="223.3" y="106.1" transform="rotate(-90 223.3 106.1)">5</text>
<text x="228.3" y="106.1" transform="rotate(-90 228.3 106.1)">3</text>
<text x="135.8" y="110.2">11</text>
<text x="135.8" y="112.8">12</text>
<text x="164.4" y="110.2">1</text>
<text x="164.4" y="112.8">2</text>
<text x="215.2" y="110.2">1</text>
<text x="215.2" y="112.8">4</text>
<text x="235.5" y="112.8">6</text>
<text x="235.5" y="110.2">7</text>
<text x="135.8" y="117.9">10</text>
<text x="135.8" y="115.3">13</text>
<text x="215.2" y="115.3">8</text>
<text x="136.5" y="122.9">4</text>
<text x="136.5" y="125.5">9</text>
<text x="164.4" y="122.9">3</text>
<text x="225.8" y="120.1" transform="rotate(-90 225.8 120.1)">2</text>
<text x="255" y="121.4" transform="rotate(-90 255 121.4)">2</text>
<text x="260.1" y="121.4" transform="rotate(-90 260.1 121.4)">1</text>
<text x="136.5" y="128">8</text>
<text x="257.6" y="131.5" transform="rotate(-90 257.6 131.5)">3</text>
<text x="136.5" y="133.1">5</text>
<text x="136.5" y="135.6">6</text>
<text x="150.9" y="140.4" transform="rotate(-90 150.9 140.4)">7</text>
<text x="93.3" y="147.1">4</text>
<text x="93.3" y="149.6">1</text>
<text x="106" y="149.6">3</text>
<text x="93.3" y="152.1">2</text>
</g>
<g font-size="1.8" fill="#725600">
<text x="83.9" y="113.9">MISO</text>
<text x="83.9" y="111.4">MOSI</text>
<text x="274.5" y="113.9">CANL</text>
<text x="274.5" y="111.4">CANH</text>
<text x="84.8" y="119">SCK</text>
<text x="86" y="116.4">~{CS}</text>
<text x="85.6" y="124.1">~{INT}</text>
<text x="82.2" y="126.6">~{RX_INT}</text>
<text x="82.5" y="129.1">~{TX_INT}</text>
</g>
<g font-size="1.8" fill="#0f0f0f">
<text x="179.1" y="110.1">CANTX</text>
<text x="179.1" y="112.7">CANRX</text>
</g>
<g font-size="1.8" fill="#840084">
<text x="262.9" y="127.9">PESD1CAN,215</text>
<text x="93.1" y="157.7">ECS-5032MV-400-CN-TR</text>
</g>
</svg>
